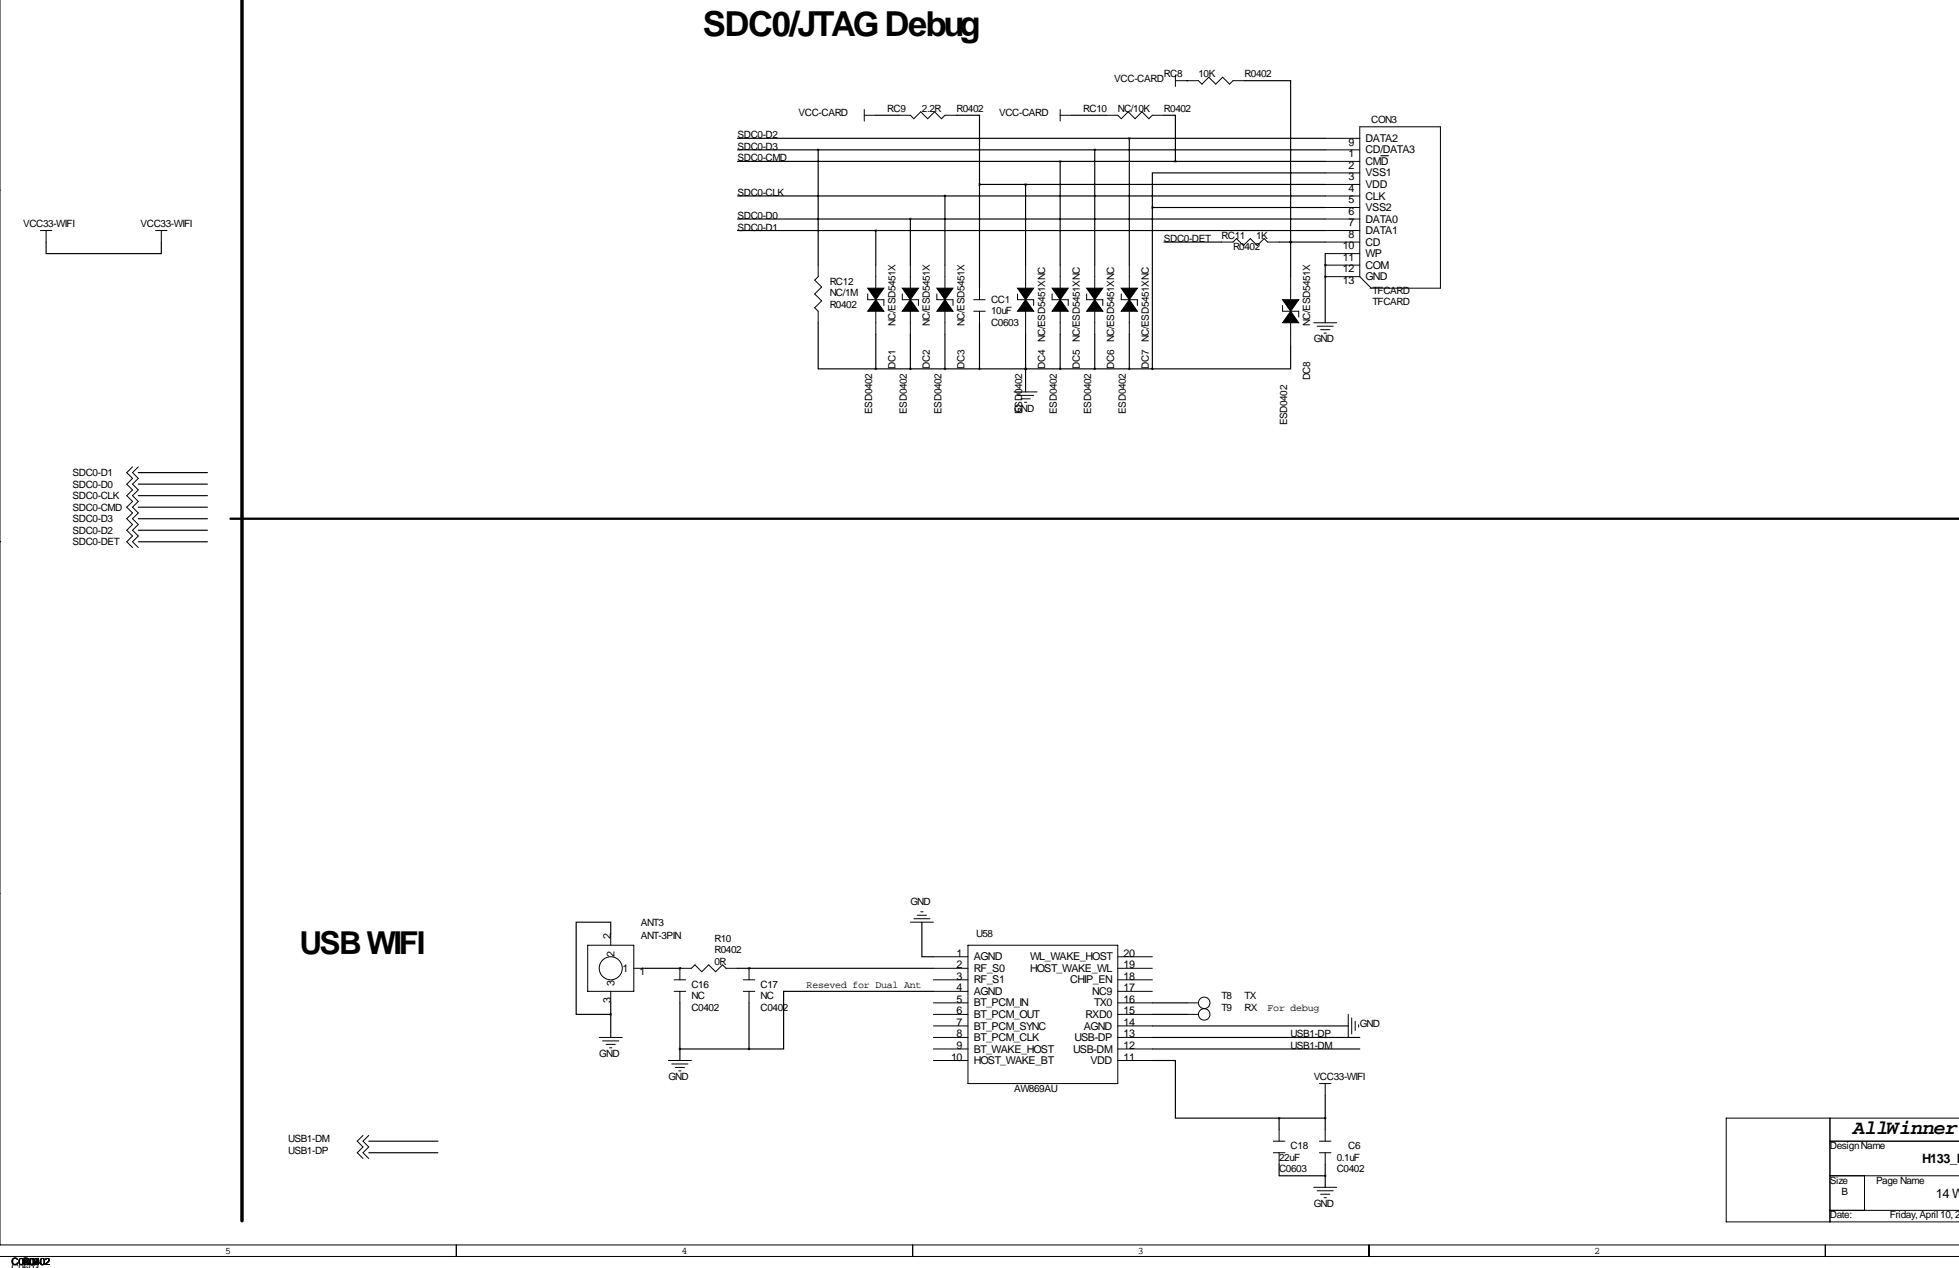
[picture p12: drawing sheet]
<svg xmlns="http://www.w3.org/2000/svg" width="432mm" height="279mm" viewBox="0 0 432 279" stroke-linecap="round" stroke-linejoin="round" font-family="sans-serif">
<path d="M53.3 0v269" fill="none" stroke="#000" stroke-width=".76"/>
<path d="M50.8 114.3h381" fill="none" stroke="#000" stroke-width=".51"/>
<g fill="none" stroke="#000" stroke-width=".22">
<path d="M0 -.1v274.4h431.8M259.1 17.8h5.1l.7 .7 1.5-1.5 1.6 1.5 1.5-1.5 1.5 1.5 .8-.7h2.5M259.1 16.5v2.6M190.5 25.4h2.5M190.5 24.1v2.6M198.1 25.4h2.6l.7 .8 1.5-1.6 1.6 1.6 1.5-1.6 1.5 1.6 .8-.8h2.5M233.7 25.4h2.5M233.7 24.1v2.6M243.8 25.4h2.6l.7 .8 1.6-1.6 1.5 1.6 1.5-1.6 1.5 1.6 .8-.8h2.5M292.1 38.1h7.6M292.1 35.6h7.6M292.1 33h7.6"/>
<path d="M292.1 30.5h7.6M-.1 41.9h.1M8.9 50.8h2.5M10.2 50.8v2.5M34.3 50.8h2.5M35.6 50.8v2.5M180.3 58.4v2.6l-.7 .7 1.5 1.5-1.5 1.6 1.5 1.5-1.5 1.5 .7 .8v2.5M193 58.4v5.1M200.7 58.4v5.1M208.3 58.4v5.1M226.1 58.4v5.1M233.7 58.4v5.1"/>
<path d="M241.3 58.4v5.1M248.9 58.4v5.1M269.2 53.3h2.6l.7-.7 1.6 1.5 1.5-1.5 1.5 1.5 1.5-1.5 .8 .7h2.5M292.1 53.3h7.6M292.1 43.2h7.6M292.1 40.6h7.6M292.1 45.7h7.6M292.1 48.3h7.6M292.1 50.8h7.6M292.1 55.9h7.6M292.1 58.4h7.6M191.3 64.8v1.2h3.5v1.3"/>
<path d="M193 68.6v5.1M198.9 64.8v1.2h3.5v1.3M200.7 68.6v5.1M206.5 64.8v1.2h3.6v1.3M208.3 68.6v5.1M214.6 66h2.6M214.6 68.6h2.6M215.9 63.5v2.5M215.9 68.6v2.5M224.3 64.8v1.2h3.5v1.3M226.1 68.6v5.1M231.9 64.8v1.2h3.6v1.3"/>
<path d="M233.7 68.6v5.1M239.5 64.8v1.2h3.6v1.3M241.3 68.6v5.1M247.1 64.8v1.2h3.6v1.3M248.9 68.6v5.1M282.7 67.3v1.3h3.6v1.2M284.5 61v5M284.5 71.1v5.1M289.6 71.1h5M290.3 71.9h3.6M291.1 72.6h2M291.8 73.4h.6"/>
<path d="M292.1 61h7.6M299.7 61v-33.1h17.8v35.6h-15.5M299.7 61l2.6 2.5M223.5 86.4h5.1M224.3 87.1h3.5M225 87.9h2.1M225.8 88.6h.5M-.1 119.4h.1M29.2 102.9l-1.3 1.2 1.3 1.3-1.3 1.3 1.3 1.2-1.3 1.3 1.3 1.3-1.3 1.3 1.3 1.2-1.3 1.3 1.3 1.3-1.3 1.2 1.3 1.3-1.3 1.3 1.3 1.3M30.5 102.9l-1.3 1.2 1.3 1.3-1.3 1.3 1.3 1.2-1.3 1.3 1.3 1.3-1.3 1.3 1.3 1.2-1.3 1.3 1.3 1.3-1.3 1.2 1.3 1.3-1.3 1.3 1.3 1.3M-.1 196.8h.1M129.5 208.3h10.2v10.1h-10.2z"/>
<path d="M134.6 205.7v2.6M134.6 218.4v2.6M139.7 213.4h2.5M148.6 218.4h2.5M148.6 215.9h2.5M149.9 218.4v2.6M162.6 213.4h-2.6l-.7-.8-1.6 1.5-1.5-1.5-1.5 1.5-1.5-1.5-.8 .8h-2.5v2.5M163.8 218.4h2.6M163.8 215.9h2.6M165.1 213.4v2.5M165.1 218.4v2.6M200.7 203.2h5"/>
<path d="M201.4 202.4h3.6M202.2 201.7h2M202.9 200.9h.6M205.7 218.4h7.7M205.7 215.9h7.7M205.7 213.4h7.7M205.7 210.8h7.7M213.4 208.3h33v30.5h-33zM246.4 218.4h7.6M246.4 215.9h7.6M246.4 213.4h7.6M246.4 210.8h7.6"/>
<path d="M132.1 228.6h5.1M132.8 229.4h3.6M133.6 230.1h2M134.4 230.9h.5M147.3 233.7h5.1M148.1 234.4h3.5M148.8 235.2h2.1M149.6 236h.5M205.7 221h7.7M205.7 223.5h7.7M205.7 226.1h7.7M205.7 228.6h7.7"/>
<path d="M205.7 231.1h7.7M205.7 233.7h7.7M246.4 221h7.6M246.4 223.5h7.6M246.4 226.1h7.6M246.4 228.6h7.6M246.4 231.1h7.6M246.4 233.7h7.6M261.6 221h2.6M261.6 223.5h2.6M290.8 238.8h2.6M292.1 238.8v2.5"/>
<path d="M297.2 223.5v5.1M297.9 224.3v3.5M298.7 225v2.1M299.5 225.8v.5M80 250.2l-1.3 1.3 1.3 1.2-1.3 1.3 1.3 1.3M81.3 250.2l-1.3 1.3 1.3 1.2-1.3 1.3 1.3 1.3M280.7 251.5h2.5M280.7 254h2.5M281.9 248.9v2.6M281.9 254v2.5M290.8 251.5h2.6M290.8 254h2.6"/>
<path d="M292.1 248.9v2.6M292.1 254v2.5M403.4 246.4v22.8M403.4 251.5h28.4M403.4 259.1h28.4M411 259.1v7.6M431.8 246.4h-51.3v22.8h51.3M-.1 276.9h431.9M100.6 274.3v2.6M201.2 274.3v2.6M289.6 261.6h5M290.3 262.4h3.6"/>
<path d="M291.1 263.1h2M291.8 263.9h.6M301.8 274.3v2.6M402.3 274.3v2.6M403.4 266.7h28.4"/>
<circle cx="134.6" cy="213.4" r="2.54"/>
<circle cx="265.4" cy="223.5" r="1.27"/>
<circle cx="265.4" cy="221" r="1.27"/>
</g>
<g fill="#000" stroke="#000" stroke-width=".22">
<path d="M193 66l1.8 2.6h-3.5zM191.3 63.5h3.5l-1.8 2.5zM200.7 66l1.7 2.6h-3.5zM198.9 63.5h3.5l-1.7 2.5zM208.3 66l1.8 2.6h-3.6zM206.5 63.5h3.6l-1.8 2.5zM226.1 66l1.7 2.6h-3.5zM224.3 63.5h3.5l-1.7 2.5zM233.7 66l1.8 2.6h-3.6zM231.9 63.5h3.6l-1.8 2.5zM241.3 66l1.8 2.6h-3.6zM239.5 63.5h3.6l-1.8 2.5z"/>
<path d="M248.9 66l1.8 2.6h-3.6zM247.1 63.5h3.6l-1.8 2.5zM284.5 68.6l1.8 2.5h-3.6zM282.7 66h3.6l-1.8 2.6z"/>
</g>
<g fill="none" stroke="#000" stroke-width=".25">
<path d="M261.6 17.8h.1M274.3 17.8h10.2v35.5M162.6 30.5h129.5M162.6 33h129.5M162.6 35.6h129.5M180.3 33v25.4M193 25.4h5.1M210.8 25.4h5.1v15.2M233.7 35.6v22.8M236.2 25.4h7.6M241.3 33v25.4M248.9 30.5v27.9"/>
<path d="M256.5 25.4h2.6v10.2M292.1 38.1h-38.1v7.6M304.4 34.3h1.6M10.2 53.3v2.6h25.4v-2.6M162.6 43.2h129.5M162.6 48.3h129.5M162.6 50.8h129.5M193 50.8v7.6M200.7 48.3v10.1M208.3 43.2v15.2M215.9 40.6h76.2M215.9 40.6v22.9"/>
<path d="M226.1 40.6v17.8M254 45.7v35.6M254 45.7h38.1M256.5 53.3h12.7M281.9 53.3h10.2M284.5 53.3h.1M284.5 53.3v7.7M292.1 58.4h.1M292.1 55.9v15.2M180.3 71.1v10.2h12.7M193 73.7v7.6M200.7 73.7v7.6"/>
<path d="M208.3 73.7v7.6M215.9 71.1v10.2M226.1 73.7v12.7M233.7 73.7v7.6M241.3 73.7v7.6M248.9 73.7v7.6M284.5 76.2v5.1h-30.5M292.1 61h.1M193 81.3h61M226.1 81.3h.1M30.5 119.4h15.2M30.5 116.8h15.2"/>
<path d="M30.5 114.3h15.2M30.5 111.8h15.2M30.5 109.2h15.2M30.5 106.7h15.2M30.5 104.1h15.2M134.6 205.7v-2.5h-7.6v20.3h7.6M142.2 213.4h7.7M149.9 213.4h.1M162.6 213.4h43.1M165.1 213.4h.1M203.2 203.2v7.6h2.5M205.7 218.4h-33v12.7h-7.6"/>
<path d="M134.6 221v7.6M149.9 221v12.7M149.9 231.1h15.2M165.1 221v10.1M254 233.7h5.1v12.7h22.8M254 221h7.6M254 223.5h7.6M254 231.1h45.7M254 226.1h43.2M254 228.6h45.7M81.3 254h15.2M81.3 251.5h15.2"/>
<path d="M281.9 256.5v2.6h10.2M281.9 246.4h10.2M281.9 246.4v2.5M292.1 241.3v7.6M292.1 256.5v5.1"/>
</g>
<path d="M149.8 213.4a.05 .05 0 0 0 .1 0 .05 .05 0 0 0-.1 0zM180.3 33a.05 .05 0 0 0 .1 0 .05 .05 0 0 0-.1 0zM200.6 48.3a.05 .05 0 0 0 .1 0 .05 .05 0 0 0-.1 0zM193 50.8a.05 .05 0 0 0 .1 0 .05 .05 0 0 0-.1 0zM226 40.6a.05 .05 0 0 0 .1 0 .05 .05 0 0 0-.1 0zM281.9 246.4a.05 .05 0 0 0 .1 0 .05 .05 0 0 0-.1 0zM149.8 231.1a.05 .05 0 0 0 .1 0 .05 .05 0 0 0-.1 0zM193 81.3a.05 .05 0 0 0 .1 0 .05 .05 0 0 0-.1 0zM226 81.3a.05 .05 0 0 0 .1 0 .05 .05 0 0 0-.1 0zM200.6 81.3a.05 .05 0 0 0 .1 0 .05 .05 0 0 0-.1 0zM226 81.3a.05 .05 0 0 0 .1 0 .05 .05 0 0 0-.1 0z" fill="#000" stroke="#000" stroke-width=".51"/>
<text font-size="7.6" x="154.9" y="7.9">SDC0/JTAG Debug</text>
<text font-size="6.9" x="66" y="210.3">USB WIFI</text>
<text font-size="4.4" x="408.4" y="249.9">AllWinner</text>
<g font-size="2.8">
<text x="423.7" y="256.3">H133_D</text>
<text x="426.7" y="263.9">14 WI</text>
</g>
<g font-size="2.4">
<text x="297.2" y="34.6">1</text>
<text x="297.2" y="32.1">9</text>
<text x="301" y="33.8">CD/DATA3</text>
<text x="301" y="31.3">DATA2</text>
<text x="297.2" y="39.7">3</text>
<text x="297.2" y="37.1">2</text>
<text x="301" y="38.9">VSS1</text>
<text x="301" y="41.4">VDD</text>
<text x="301" y="36.4">CMD</text>
<text x="297.2" y="44.8">5</text>
<text x="297.2" y="42.2">4</text>
<text x="297.2" y="47.3">6</text>
<text x="301" y="44">CLK</text>
<text x="301" y="46.5">VSS2</text>
<text x="297.2" y="49.8">7</text>
<text x="297.2" y="52.4">8</text>
<text x="301" y="49.1">DATA0</text>
<text x="301" y="51.6">DATA1</text>
<text x="296" y="54.9">10</text>
<text x="296" y="57.5">11</text>
<text x="301" y="54.1">CD</text>
<text x="301" y="56.7">WP</text>
<text x="301" y="59.2">COM</text>
<text x="296" y="60">12</text>
<text x="296" y="62.5">13</text>
<text x="301" y="61.8">GND</text>
<text x="134.6" y="207" transform="rotate(-90 134.6 207)">2</text>
<text x="135.4" y="210.8" transform="rotate(-90 135.4 210.8)">2</text>
<text x="137.2" y="214.2">1</text>
<text x="141" y="214.9">1</text>
<text x="210.9" y="210.8">1</text>
<text x="210.9" y="213.4">2</text>
<text x="210.9" y="215.9">3</text>
<text x="214.6" y="211.6">AGND</text>
<text x="214.6" y="214.2">RF_S0</text>
<text x="227" y="211.6">WL_WAKE_HOST</text>
<text x="227" y="214.2">HOST_WAKE_WL</text>
<text x="247.6" y="210.8">20</text>
<text x="247.6" y="213.4">19</text>
<text x="247.6" y="215.9">18</text>
<text x="134.6" y="220.9" transform="rotate(-90 134.6 220.9)">3</text>
<text x="135.4" y="217.2" transform="rotate(-90 135.4 217.2)">3</text>
<text x="210.9" y="218.4">4</text>
<text x="210.9" y="221">5</text>
<text x="214.6" y="216.7">RF_S1</text>
<text x="214.6" y="219.2">AGND</text>
<text x="214.6" y="221.8">BT_PCM_IN</text>
<text x="235.9" y="216.7">CHIP_EN</text>
<text x="240.8" y="219.2">NC9</text>
<text x="241.2" y="221.8">TX0</text>
<text x="247.6" y="218.4">17</text>
<text x="247.6" y="221">16</text>
<text x="210.9" y="223.5">6</text>
<text x="210.9" y="226.1">7</text>
<text x="214.6" y="224.3">BT_PCM_OUT</text>
<text x="214.6" y="226.9">BT_PCM_SYNC</text>
<text x="238.9" y="226.9">AGND</text>
<text x="239.3" y="224.3">RXD0</text>
<text x="247.6" y="223.5">15</text>
<text x="247.6" y="226.1">14</text>
<text x="209.6" y="233.7">10</text>
<text x="210.9" y="228.6">8</text>
<text x="210.9" y="231.1">9</text>
<text x="214.6" y="229.4">BT_PCM_CLK</text>
<text x="214.6" y="231.9">BT_WAKE_HOST</text>
<text x="236.6" y="231.9">USB-DM</text>
<text x="236.8" y="229.4">USB-DP</text>
<text x="247.6" y="228.6">13</text>
<text x="247.6" y="231.1">12</text>
<text x="247.6" y="233.7">11</text>
<text x="214.6" y="234.5">HOST_WAKE_BT</text>
<text x="240.4" y="234.5">VDD</text>
</g>
<g font-size="2.2">
<text x="256.5" y="17">RC8</text>
<text x="264.2" y="17">10K</text>
<text x="274.3" y="17">R0402</text>
<text x="245.6" y="18">VCC-CARD</text>
<text x="176" y="25.7">VCC-CARD</text>
<text x="195.6" y="24.6">RC9</text>
<text x="203.2" y="24.6">2.2R</text>
<text x="210.8" y="24.6">R0402</text>
<text x="220.2" y="25.7">VCC-CARD</text>
<text x="238.8" y="24.6">RC10</text>
<text x="246.4" y="24.6">NC/10K</text>
<text x="256.5" y="24.6">R0402</text>
<text x="302.3" y="27.2">CON3</text>
<text x="162.6" y="30.5">SDC0-D2</text>
<text x="162.6" y="33">SDC0-D3</text>
<text x="162.6" y="35.6">SDC0-CMD</text>
<text x="162.6" y="43.2">SDC0-CLK</text>
<text x="5.1" y="50">VCC33-WIFI</text>
<text x="31" y="50">VCC33-WIFI</text>
<text x="162.6" y="48.3">SDC0-D0</text>
<text x="162.6" y="50.8">SDC0-D1</text>
<text x="256.5" y="53.3">SDC0-DET</text>
<text x="269.2" y="52.6">RC11</text>
<text x="276.9" y="52.6">1K</text>
<text x="271.8" y="55.1">R0402</text>
<text x="182.9" y="62.7">RC12</text>
<text x="182.9" y="65.3">NC/1M</text>
<text x="302.5" y="64.8">TFCARD</text>
<text x="182.9" y="67.8">R0402</text>
<text x="197.4" y="71.9" transform="rotate(-90 197.4 71.9)">NC/ESD5451X</text>
<text x="205" y="71.9" transform="rotate(-90 205 71.9)">NC/ESD5451X</text>
<text x="212.6" y="71.9" transform="rotate(-90 212.6 71.9)">NC/ESD5451X</text>
<text x="218.4" y="66.7">CC1</text>
<text x="218.4" y="71.8">C0603</text>
<text x="218.4" y="69.3">10uF</text>
<text x="288.8" y="71.9" transform="rotate(-90 288.8 71.9)">NC/ESD5451X</text>
<text x="302.5" y="67.3">TFCARD</text>
<text x="230.4" y="75.4" transform="rotate(-90 230.4 75.4)">NC/ESD5451XNC</text>
<text x="238" y="75.4" transform="rotate(-90 238 75.4)">NC/ESD5451XNC</text>
<text x="245.6" y="75.4" transform="rotate(-90 245.6 75.4)">NC/ESD5451XNC</text>
<text x="253.2" y="75.4" transform="rotate(-90 253.2 75.4)">NC/ESD5451XNC</text>
<text x="289.6" y="75.4">GND</text>
<text x="197.4" y="81.3" transform="rotate(-90 197.4 81.3)">DC1</text>
<text x="205" y="81.3" transform="rotate(-90 205 81.3)">DC2</text>
<text x="212.6" y="81.3" transform="rotate(-90 212.6 81.3)">DC3</text>
<text x="230.4" y="81.3" transform="rotate(-90 230.4 81.3)">DC4</text>
<text x="238" y="81.3" transform="rotate(-90 238 81.3)">DC5</text>
<text x="245.6" y="81.3" transform="rotate(-90 245.6 81.3)">DC6</text>
<text x="253.2" y="81.3" transform="rotate(-90 253.2 81.3)">DC7</text>
<text x="288.8" y="83.8" transform="rotate(-90 288.8 83.8)">DC8</text>
<text x="192.3" y="91.2" transform="rotate(-90 192.3 91.2)">ESD0402</text>
<text x="199.9" y="91.2" transform="rotate(-90 199.9 91.2)">ESD0402</text>
<text x="207.5" y="91.2" transform="rotate(-90 207.5 91.2)">ESD0402</text>
<text x="223.5" y="90.7">GND</text>
<text x="225.3" y="91.2" transform="rotate(-90 225.3 91.2)">ESD0402</text>
<text x="232.9" y="91.2" transform="rotate(-90 232.9 91.2)">ESD0402</text>
<text x="240.5" y="91.2" transform="rotate(-90 240.5 91.2)">ESD0402</text>
<text x="248.2" y="91.2" transform="rotate(-90 248.2 91.2)">ESD0402</text>
<text x="283.7" y="93.7" transform="rotate(-90 283.7 93.7)">ESD0402</text>
<text x="16" y="104.9">SDC0-D1</text>
<text x="16" y="107.4">SDC0-D0</text>
<text x="16" y="110">SDC0-CLK</text>
<text x="16" y="112.5">SDC0-CMD</text>
<text x="16" y="115.1">SDC0-D3</text>
<text x="16" y="117.6">SDC0-D2</text>
<text x="16" y="120.1">SDC0-DET</text>
<text x="141.2" y="204">ANT3</text>
<text x="200.7" y="199.4">GND</text>
<text x="141.2" y="207">ANT-3PIN</text>
<text x="157.5" y="207.5">R10</text>
<text x="215.1" y="206.5">U58</text>
<text x="157.5" y="210.1">R0402</text>
<text x="157.5" y="212.6">0R</text>
<text x="152.4" y="217.7">C16</text>
<text x="152.4" y="220.2">NC</text>
<text x="167.6" y="217.7">C17</text>
<text x="167.6" y="220.2">NC</text>
<text x="177.8" y="217.7">Reseved for Dual Ant</text>
<text x="269.2" y="220.2">T8</text>
<text x="274.3" y="220.2">TX</text>
<text x="152.4" y="222.8">C0402</text>
<text x="167.6" y="222.8">C0402</text>
<text x="269.2" y="222.8">T9</text>
<text x="274.3" y="222.8">RX</text>
<text x="279.4" y="222.8">For debug</text>
<text x="299.7" y="226.3">GND</text>
<text x="132.1" y="232.9">GND</text>
<text x="284.5" y="228.6">USB1-DP</text>
<text x="284.5" y="231.1">USB1-DM</text>
<text x="147.3" y="238">GND</text>
<text x="289.6" y="238">VCC33-WIFI</text>
<text x="223.5" y="240.5">AW869AU</text>
<text x="63.5" y="251.7">USB1-DM</text>
<text x="63.5" y="254.3">USB1-DP</text>
<text x="281.9" y="255.8">22uF</text>
<text x="284.5" y="253.2">C18</text>
<text x="294.6" y="255.8">0.1uF</text>
<text x="297.2" y="253.2">C6</text>
<text x="403.4" y="253.2">Design Name</text>
<text x="281.9" y="258.3">C0603</text>
<text x="294.6" y="258.3">C0402</text>
<text x="403.4" y="260.9">Size</text>
<text x="405.9" y="263.4">B</text>
<text x="413.5" y="260.9">Page Name</text>
<text x="289.6" y="265.9">GND</text>
<text x="403.4" y="268.5">Date:</text>
<text x="416.6" y="268.5">Friday, April 10, 20</text>
<text x="2.5" y="278.6">C0402</text>
<text x="2.5" y="280.1">C0603</text>
<text x="2.5" y="278.6">C0603</text>
<text x="5.1" y="278.6">R0402</text>
<text x="49.7" y="276.2">5</text>
<text x="150.2" y="276.2">4</text>
<text x="250.8" y="276.2">3</text>
<text x="351.4" y="276.2">2</text>
</g>
</svg>
